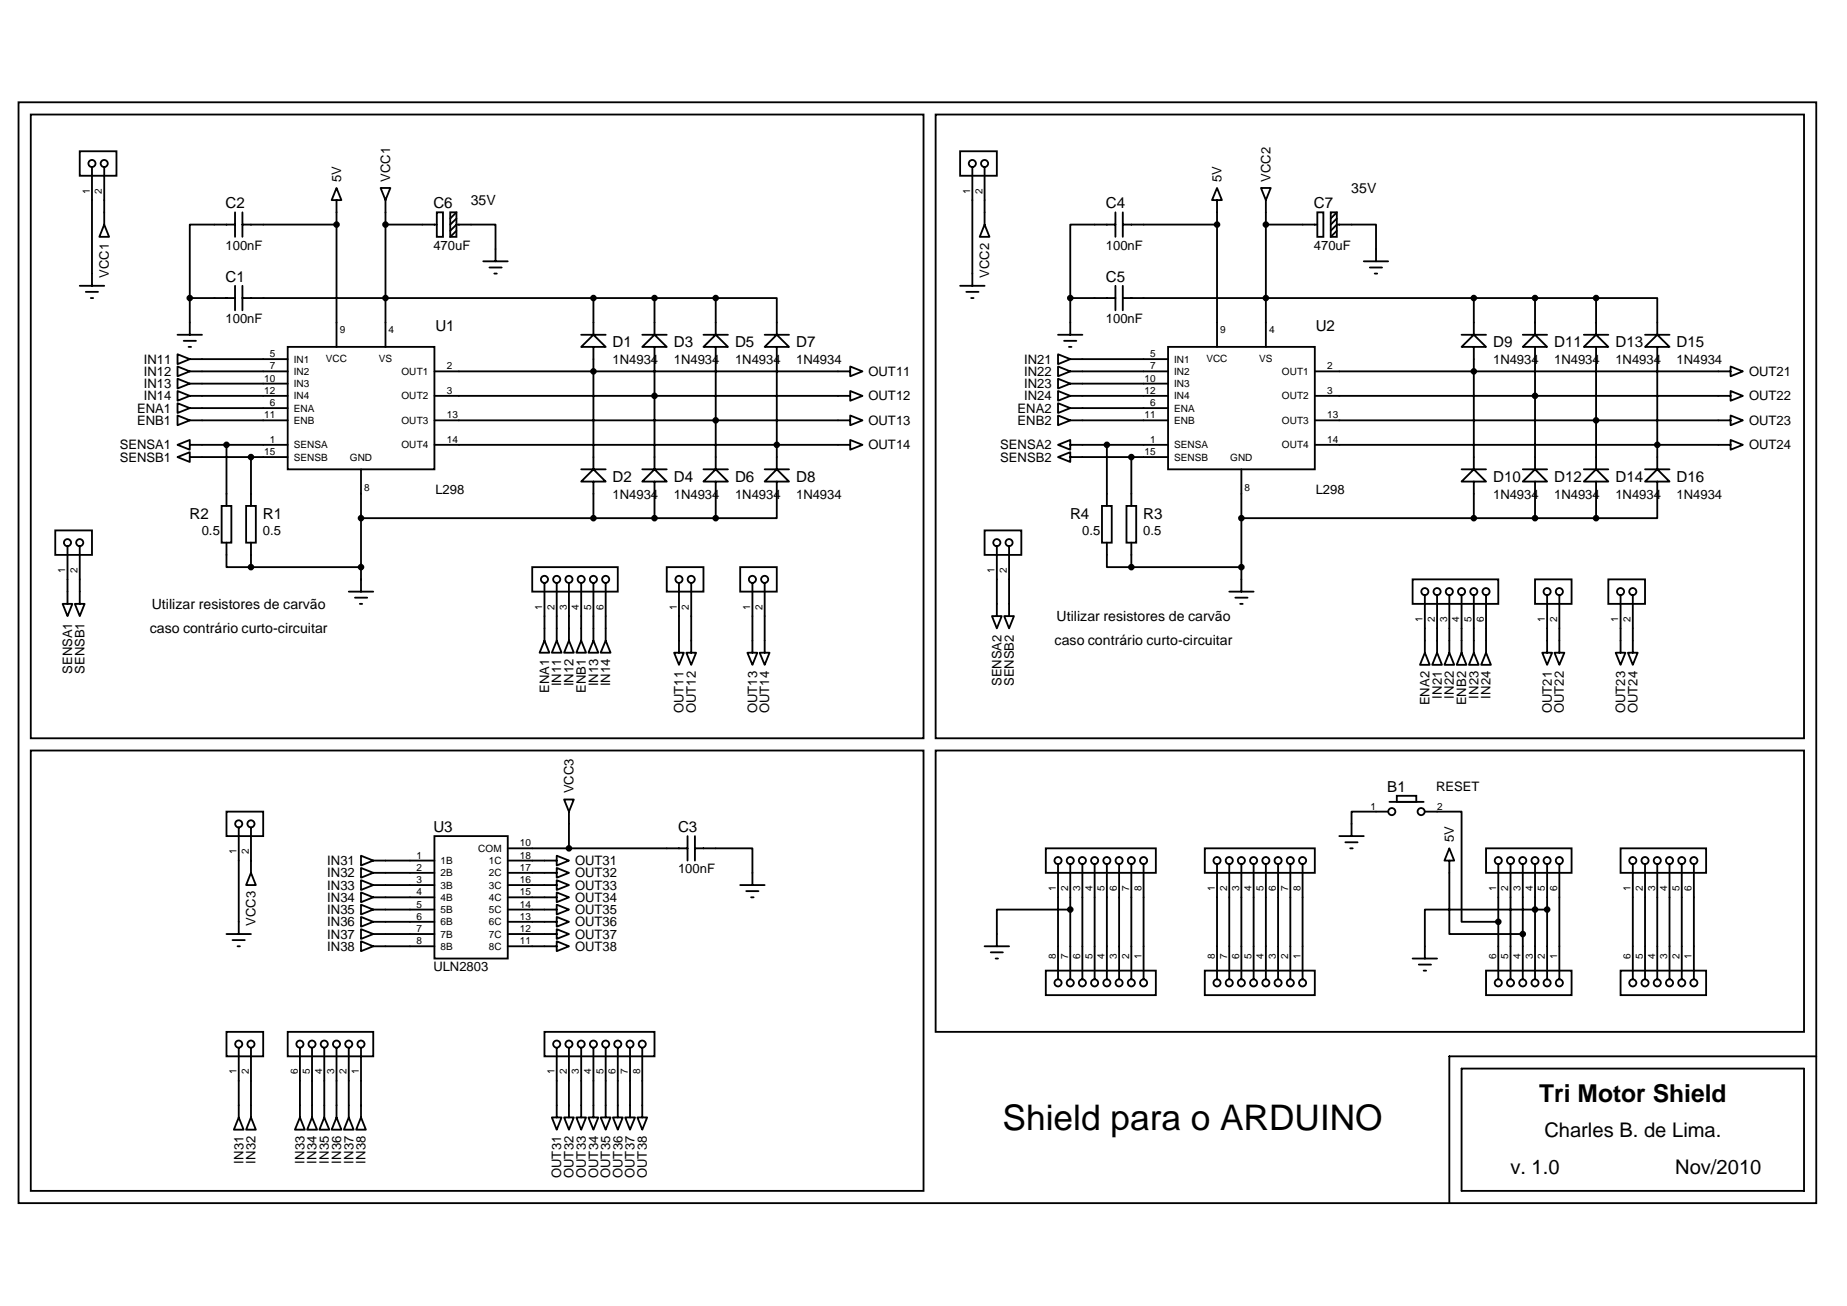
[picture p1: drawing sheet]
<svg xmlns="http://www.w3.org/2000/svg" width="297mm" height="210mm" viewBox="0 0 297 210" stroke-linecap="round" stroke-linejoin="round" font-family="sans-serif">
<g fill="none" stroke="#000" stroke-width=".3">
<path d="M3 16.4h289.1v177h-289.1zM4.9 18.4h143.6v100.3h-143.6zM150.5 18.4h139.6v100.3h-139.6zM12.8 24.3h5.9v4h-5.9zM14.8 26.9v19.1M16.8 36.1l.7 2h-1.5zM16.8 26.9v9.2M37.8 36.1h-7.3v11.8M37.8 34.1v4M39 36.1h15.1M39 34.1v4M54.1 30.2l.8 2h-1.6z"/>
<path d="M54.1 32.2v23.6M61.2 30.2h1.6l-.8 2zM62 32.2v23.6M62 36.1h8.2M70.2 34.1h1v4h-1zM72.4 34.1h1v4h-1zM72.4 37.1l1-1h6.3v5.9M73.4 34.1l-1 1M73.4 35.1l-1 1M73.4 37.1l-1 1M154.4 24.3h5.9v4h-5.9zM156.4 26.9v19.1"/>
<path d="M158.3 36.1l.8 2h-1.5zM158.3 26.9v9.2M179.4 36.1h-7.3v11.8M179.4 34.1v4M180.6 36.1h15.1M180.6 34.1v4M195.7 30.2l.8 2h-1.6zM195.7 32.2v23.6M202.8 30.2h1.6l-.8 2zM203.6 32.2v23.6M203.6 36.1h8.3M211.9 34.1h.9v4h-.9z"/>
<path d="M214 34.1h1v4h-1zM214 37.1l1-1h6.3v5.9M215 34.1l-1 1M215 35.1l-1 1M215 37.1l-1 1M12.8 46h4M13.8 46.9h2M14.6 47.9h.4M28.6 57l1.9 .7-1.9 .8zM28.6 58.9l1.9 .8-1.9 .8zM28.6 53.8h3.9M29.5 54.8h2"/>
<path d="M30.3 55.8h.4M30.5 57.7h15.8M30.5 59.7h15.8M30.5 47.9h7.3M30.5 47.9v5.9M37.8 46v3.9M39 47.9h76.1M39 46v3.9M46.3 55.8h23.6v19.7h-23.6zM69.9 59.7h66.8M77.7 42h4M78.7 43h2"/>
<path d="M79.5 44h.4M93.5 55.8l1.9-2 2 2zM93.5 53.8h3.9M95.4 47.9v5.9M95.4 55.8v19.7M103.3 55.8l2-2 1.9 2zM103.3 53.8h3.9M105.3 47.9v5.9M105.3 55.8v19.7M113.1 55.8l2-2 2 2zM113.1 53.8h4M115.1 47.9h9.8v5.9"/>
<path d="M115.1 47.9v5.9M115.1 55.8v19.7M123 53.8h3.9M124.9 53.8l2 2h-3.9zM124.9 55.8v19.7M136.7 58.9l2 .8-2 .8zM154.4 46h3.9M155.4 46.9h2M156.2 47.9h.4M170.2 57l1.9 .7-1.9 .8zM170.2 58.9l1.9 .8-1.9 .8zM170.2 53.8h3.9"/>
<path d="M171.1 54.8h2M171.9 55.8h.4M172.1 47.9v5.9M172.1 57.7h15.8M172.1 59.7h15.8M172.1 47.9h7.3M179.4 46v3.9M180.6 47.9h76.1M180.6 46v3.9M187.9 55.8h23.6v19.7h-23.6zM211.5 59.7h66.8M219.3 42h3.9"/>
<path d="M220.3 43h2M221.1 44h.4M235.1 55.8l1.9-2 2 2zM235.1 53.8h3.9M237 47.9v5.9M237 55.8v19.7M244.9 55.8l2-2 1.9 2zM244.9 53.8h3.9M246.9 47.9v5.9M246.9 55.8v19.7M254.7 55.8l2-2 2 2zM254.7 53.8h4"/>
<path d="M256.7 47.9h9.8v5.9M256.7 47.9v5.9M256.7 55.8v19.7M264.6 55.8l1.9-2 2 2zM264.6 53.8h3.9M266.5 55.8v19.7M278.3 58.9l2 .8-2 .8zM28.6 64.8l1.9 .8-1.9 .8zM28.6 66.8l1.9 .8-1.9 .8zM28.6 60.9l1.9 .8-1.9 .8zM28.6 62.9l1.9 .7-1.9 .8zM28.6 71.5l1.9-.8v1.6z"/>
<path d="M28.6 73.5l1.9-.8v1.6zM30.5 65.6h15.8M30.5 67.6h15.8M30.5 61.7h15.8M30.5 63.6h15.8M30.5 71.5h15.8M30.5 73.5h15.8M36.4 71.5v9.8M40.4 73.5v7.8M58.1 75.5v19.6M69.9 67.6h66.8M69.9 63.6h66.8"/>
<path d="M69.9 71.5h66.8M93.5 77.4l1.9-1.9 2 1.9zM93.5 75.5h3.9M95.4 77.4v5.9M103.3 77.4l2-1.9 1.9 1.9zM103.3 75.5h3.9M105.3 77.4v5.9M113.1 75.5h4M115.1 75.5l2 1.9h-4zM115.1 77.4v5.9M123 75.5h3.9M124.9 75.5l2 1.9h-3.9z"/>
<path d="M124.9 77.4v5.9h-9.8M136.7 62.9l2 .7-2 .8zM136.7 66.8l2 .8-2 .8zM136.7 70.7l2 .8-2 .8zM170.2 64.8l1.9 .8-1.9 .8zM170.2 66.8l1.9 .8-1.9 .8zM170.2 60.9l1.9 .8-1.9 .8zM170.2 62.9l1.9 .7-1.9 .8zM170.2 71.5l1.9-.8v1.6zM170.2 73.5l1.9-.8v1.6zM172.1 65.6h15.8M172.1 67.6h15.8"/>
<path d="M172.1 61.7h15.8M172.1 63.6h15.8M172.1 71.5h15.8M172.1 73.5h15.8M178 71.5v9.8M181.9 73.5v7.8M199.6 75.5v19.6M211.5 67.6h66.8M211.5 63.6h66.8M211.5 71.5h66.8M235.1 75.5h3.9M237 75.5l2 1.9h-3.9z"/>
<path d="M237 77.4v5.9M244.9 77.4l2-1.9 1.9 1.9zM244.9 75.5h3.9M246.9 77.4v5.9M254.7 75.5h4M256.7 75.5l2 1.9h-4zM256.7 77.4v5.9M264.6 75.5h3.9M266.5 75.5l2 1.9h-3.9zM266.5 77.4v5.9h-9.8M278.3 62.9l2 .7-2 .8zM278.3 66.8l2 .8-2 .8z"/>
<path d="M278.3 70.7l2 .8-2 .8zM8.9 85.3h5.9v3.9h-5.9zM10.1 97.1h1.5l-.7 2zM10.9 87.8v9.3M12 97.1h1.6l-.8 2zM12.8 87.8v9.3M35.6 81.3h1.6v5.9h-1.6zM36.4 87.2v4h4M39.6 81.3h1.5v5.9h-1.5zM40.4 87.2v4M40.4 91.2h17.7M56.1 95.1h3.9"/>
<path d="M57.1 96.1h2M57.9 97.1h.3M58.1 83.3h57M85.6 91.2h13.8v3.9h-13.8zM87.6 93.7v9.3M89.5 93.7v9.3M91.5 93.7v9.3M93.5 93.7v9.3M95.4 93.7v9.3M97.4 93.7v9.3M107.2 91.2h5.9v3.9h-5.9zM109.2 93.7v11.2"/>
<path d="M111.2 93.7v11.2M119 91.2h5.9v3.9h-5.9zM121 93.7v11.2M123 93.7v11.2M158.3 85.3h6v3.9h-6zM159.5 99.1h1.6l-.8 1.9zM160.3 87.8v11.3M161.5 99.1h1.6l-.8 1.9zM162.3 87.8v11.3M177.2 81.3h1.6v5.9h-1.6zM178 87.2v4h3.9M181.2 81.3h1.5v5.9h-1.5z"/>
<path d="M181.9 87.2v4M181.9 91.2h17.7M197.7 95.1h3.9M198.7 96.1h1.9M199.4 97.1h.5M199.6 83.3h57.1M227.2 93.2h13.8v3.9h-13.8zM229.1 95.7v9.2M231.1 95.7v9.2M233.1 95.7v9.2M235.1 95.7v9.2M237 95.7v9.2"/>
<path d="M239 95.7v9.2M246.9 93.2h5.8v3.9h-5.8zM248.8 95.7v9.2M250.8 95.7v9.2M258.7 93.2h5.9v3.9h-5.9zM260.6 95.7v9.2M262.6 95.7v9.2M87.6 103l.7 1.9h-1.5zM89.5 103l.8 1.9h-1.6zM91.5 103l.8 1.9h-1.6zM93.5 103l.8 1.9h-1.6zM95.4 103l.8 1.9h-1.6z"/>
<path d="M97.4 103l.8 1.9h-1.6zM108.4 104.9h1.6l-.8 2zM110.4 104.9h1.5l-.7 2zM120.2 104.9h1.6l-.8 2zM122.2 104.9h1.6l-.8 2zM229.1 104.9l.8 2h-1.5zM231.1 104.9l.8 2h-1.6zM233.1 104.9l.8 2h-1.6zM235.1 104.9l.7 2h-1.5zM237 104.9l.8 2h-1.6zM239 104.9l.8 2h-1.6zM248 104.9h1.6l-.8 2z"/>
<path d="M250 104.9h1.6l-.8 2zM259.8 104.9h1.6l-.8 2zM261.8 104.9h1.6l-.8 2zM4.9 120.7h143.6v70.8h-143.6zM36.4 130.5h5.9v3.9h-5.9zM38.4 133.1v17.1M40.4 138.4h.1M40.4 133.1v7.2M58.1 137.6l1.9 .8-1.9 .7zM58.1 139.6l1.9 .7-1.9 .8zM60 138.4h9.9M69.9 134.4h11.8v19.7h-11.8z"/>
<path d="M81.7 138.4h7.8M81.7 136.4h28.9M89.5 137.6l2 .8-2 .7zM89.5 139.6l2 .7-2 .8zM90.7 128.5h1.6l-.8 2zM91.5 130.5v5.9M110.6 134.4v4M111.8 136.4h9.2v5.9M111.8 134.4v4M150.5 120.7h139.6v45.2h-139.6zM168.2 136.4h17.7v3.9h-17.7zM170.2 139v18.4"/>
<path d="M172.1 139v18.4M174.1 139v18.4M176 139v18.4M178 139v18.4M180 139v18.4M181.9 139v18.4M183.9 139v18.4M193.8 136.4h17.7v3.9h-17.7zM195.7 139v18.4M197.7 139v18.4M199.6 139v18.4M201.6 139v18.4"/>
<path d="M203.6 139v18.4M205.5 139v18.4M207.5 139v18.4M209.5 139v18.4M215.4 134.4h3.9M216.4 135.4h1.9M217.1 136.4h.4M223.2 130.5h-5.8v3.9M223.5 128.9h5.5M224.6 128h3.2v.9h-3.2zM229.1 130.5h6v17.7h5.9M233.1 136.4l.8 2h-1.6z"/>
<path d="M233.1 138.4v11.8h11.8M239 136.4h13.7v3.9h-13.7zM241 139v18.4M242.9 139v18.4M244.9 139v18.4M246.9 139v18.4M248.8 139v18.4M250.8 139v18.4M260.6 136.4h13.8v3.9h-13.8zM262.6 139v18.4M264.6 139v18.4M266.5 139v18.4"/>
<path d="M268.5 139v18.4M270.5 139v18.4M272.4 139v18.4M36.4 150.2h4M37.4 151.2h2M38.2 152.1h.4M40.4 140.3l.7 2h-1.5zM58.1 141.5l1.9 .8-1.9 .8zM58.1 143.5l1.9 .8-1.9 .8zM58.1 145.5l1.9 .7-1.9 .8zM58.1 147.4l1.9 .8-1.9 .8zM58.1 149.4l1.9 .8-1.9 .8z"/>
<path d="M58.1 151.3l1.9 .8-1.9 .8zM60 140.3h9.9M60 142.3h9.9M60 144.3h9.9M60 146.2h9.9M60 148.2h9.9M60 150.2h9.9M60 152.1h9.9M81.7 140.3h7.8M81.7 142.3h7.8M81.7 144.3h7.8M81.7 146.2h7.8"/>
<path d="M81.7 148.2h7.8M81.7 150.2h7.8M81.7 152.1h7.8M89.5 141.5l2 .8-2 .8zM89.5 143.5l2 .8-2 .8zM89.5 145.5l2 .7-2 .8zM89.5 147.4l2 .8-2 .8zM89.5 149.4l2 .8-2 .8zM89.5 151.3l2 .8-2 .8zM119 142.3h4M120 143.3h2M120.8 144.3h.4"/>
<path d="M158.3 152.1h4M159.3 153.1h2M160.1 154.1h.4M168.2 156.1h17.7v3.9h-17.7zM172.1 146.2h-11.8v5.9M193.8 156.1h17.7v3.9h-17.7zM227.2 154.1h3.9M228.2 155.1h1.9M229 156.1h.4M239 156.1h13.7v3.9h-13.7zM248.8 146.2h-19.7v7.9M260.6 156.1h13.8v3.9h-13.8z"/>
<path d="M36.4 165.9h5.9v3.9h-5.9zM38.4 179.7l.8 1.9h-1.6zM38.4 168.5v11.2M40.4 179.7l.7 1.9h-1.5zM40.4 168.5v11.2M46.3 165.9h13.7v3.9h-13.7zM48.2 179.7l.8 1.9h-1.6zM48.2 168.5v11.2M50.2 179.7l.8 1.9h-1.6zM50.2 168.5v11.2M52.2 179.7l.8 1.9h-1.6zM52.2 168.5v11.2"/>
<path d="M54.1 179.7l.8 1.9h-1.6zM54.1 168.5v11.2M56.1 179.7l.8 1.9h-1.6zM56.1 168.5v11.2M58.1 179.7l.7 1.9h-1.5zM58.1 168.5v11.2M87.6 165.9h17.7v3.9h-17.7zM88.7 179.7h1.6l-.8 1.9zM89.5 168.5v11.2M90.7 179.7h1.6l-.8 1.9zM91.5 168.5v11.2M92.7 179.7h1.6l-.8 1.9z"/>
<path d="M93.5 168.5v11.2M94.6 179.7h1.6l-.8 1.9zM95.4 168.5v11.2M96.6 179.7h1.6l-.8 1.9zM97.4 168.5v11.2M98.6 179.7h1.6l-.8 1.9zM99.4 168.5v11.2M100.5 179.7h1.6l-.8 1.9zM101.3 168.5v11.2M102.5 179.7h1.6l-.8 1.9zM103.3 168.5v11.2M235.1 171.8h55v19.7h-55z"/>
<path d="M292.1 169.8h-59v23.6"/>
<circle cx="14.8" cy="26.3" r=".57"/>
<circle cx="16.8" cy="26.3" r=".57"/>
<circle cx="156.4" cy="26.3" r=".57"/>
<circle cx="158.3" cy="26.3" r=".57"/>
<circle cx="10.9" cy="87.2" r=".57"/>
<circle cx="12.8" cy="87.2" r=".57"/>
<circle cx="87.6" cy="93.2" r=".57"/>
<circle cx="89.5" cy="93.2" r=".57"/>
<circle cx="91.5" cy="93.2" r=".57"/>
<circle cx="93.5" cy="93.2" r=".57"/>
<circle cx="95.4" cy="93.2" r=".57"/>
<circle cx="97.4" cy="93.2" r=".57"/>
<circle cx="109.2" cy="93.2" r=".57"/>
<circle cx="111.2" cy="93.2" r=".57"/>
<circle cx="121" cy="93.2" r=".57"/>
<circle cx="123" cy="93.2" r=".57"/>
<circle cx="160.3" cy="87.2" r=".57"/>
<circle cx="162.3" cy="87.2" r=".57"/>
<circle cx="229.1" cy="95.1" r=".57"/>
<circle cx="231.1" cy="95.1" r=".57"/>
<circle cx="233.1" cy="95.1" r=".57"/>
<circle cx="235.1" cy="95.1" r=".57"/>
<circle cx="237" cy="95.1" r=".57"/>
<circle cx="239" cy="95.1" r=".57"/>
<circle cx="248.8" cy="95.1" r=".57"/>
<circle cx="250.8" cy="95.1" r=".57"/>
<circle cx="260.6" cy="95.1" r=".57"/>
<circle cx="262.6" cy="95.1" r=".57"/>
<circle cx="38.4" cy="132.5" r=".57"/>
<circle cx="40.4" cy="132.5" r=".57"/>
<circle cx="170.2" cy="138.4" r=".57"/>
<circle cx="172.1" cy="138.4" r=".57"/>
<circle cx="174.1" cy="138.4" r=".57"/>
<circle cx="176" cy="138.4" r=".57"/>
<circle cx="178" cy="138.4" r=".57"/>
<circle cx="180" cy="138.4" r=".57"/>
<circle cx="181.9" cy="138.4" r=".57"/>
<circle cx="183.9" cy="138.4" r=".57"/>
<circle cx="195.7" cy="138.4" r=".57"/>
<circle cx="197.7" cy="138.4" r=".57"/>
<circle cx="199.6" cy="138.4" r=".57"/>
<circle cx="201.6" cy="138.4" r=".57"/>
<circle cx="203.6" cy="138.4" r=".57"/>
<circle cx="205.5" cy="138.4" r=".57"/>
<circle cx="207.5" cy="138.4" r=".57"/>
<circle cx="209.5" cy="138.4" r=".57"/>
<circle cx="223.8" cy="130.5" r=".57"/>
<circle cx="228.6" cy="130.5" r=".57"/>
<circle cx="241" cy="138.4" r=".57"/>
<circle cx="242.9" cy="138.4" r=".57"/>
<circle cx="244.9" cy="138.4" r=".57"/>
<circle cx="246.9" cy="138.4" r=".57"/>
<circle cx="248.8" cy="138.4" r=".57"/>
<circle cx="250.8" cy="138.4" r=".57"/>
<circle cx="262.6" cy="138.4" r=".57"/>
<circle cx="264.6" cy="138.4" r=".57"/>
<circle cx="266.5" cy="138.4" r=".57"/>
<circle cx="268.5" cy="138.4" r=".57"/>
<circle cx="270.5" cy="138.4" r=".57"/>
<circle cx="272.4" cy="138.4" r=".57"/>
<circle cx="170.2" cy="158" r=".57"/>
<circle cx="172.1" cy="158" r=".57"/>
<circle cx="174.1" cy="158" r=".57"/>
<circle cx="176" cy="158" r=".57"/>
<circle cx="178" cy="158" r=".57"/>
<circle cx="180" cy="158" r=".57"/>
<circle cx="181.9" cy="158" r=".57"/>
<circle cx="183.9" cy="158" r=".57"/>
<circle cx="195.7" cy="158" r=".57"/>
<circle cx="197.7" cy="158" r=".57"/>
<circle cx="199.6" cy="158" r=".57"/>
<circle cx="201.6" cy="158" r=".57"/>
<circle cx="203.6" cy="158" r=".57"/>
<circle cx="205.5" cy="158" r=".57"/>
<circle cx="207.5" cy="158" r=".57"/>
<circle cx="209.5" cy="158" r=".57"/>
<circle cx="241" cy="158" r=".57"/>
<circle cx="242.9" cy="158" r=".57"/>
<circle cx="244.9" cy="158" r=".57"/>
<circle cx="246.9" cy="158" r=".57"/>
<circle cx="248.8" cy="158" r=".57"/>
<circle cx="250.8" cy="158" r=".57"/>
<circle cx="262.6" cy="158" r=".57"/>
<circle cx="264.6" cy="158" r=".57"/>
<circle cx="266.5" cy="158" r=".57"/>
<circle cx="268.5" cy="158" r=".57"/>
<circle cx="270.5" cy="158" r=".57"/>
<circle cx="272.4" cy="158" r=".57"/>
<circle cx="38.4" cy="167.9" r=".57"/>
<circle cx="40.4" cy="167.9" r=".57"/>
<circle cx="48.2" cy="167.9" r=".57"/>
<circle cx="50.2" cy="167.9" r=".57"/>
<circle cx="52.2" cy="167.9" r=".57"/>
<circle cx="54.1" cy="167.9" r=".57"/>
<circle cx="56.1" cy="167.9" r=".57"/>
<circle cx="58.1" cy="167.9" r=".57"/>
<circle cx="89.5" cy="167.9" r=".57"/>
<circle cx="91.5" cy="167.9" r=".57"/>
<circle cx="93.5" cy="167.9" r=".57"/>
<circle cx="95.4" cy="167.9" r=".57"/>
<circle cx="97.4" cy="167.9" r=".57"/>
<circle cx="99.4" cy="167.9" r=".57"/>
<circle cx="101.3" cy="167.9" r=".57"/>
<circle cx="103.3" cy="167.9" r=".57"/>
</g>
<g fill="#000" stroke="#000" stroke-width=".3">
<circle cx="54.1" cy="36.1" r=".38"/>
<circle cx="62" cy="36.1" r=".38"/>
<circle cx="195.7" cy="36.1" r=".38"/>
<circle cx="203.6" cy="36.1" r=".38"/>
<circle cx="30.5" cy="47.9" r=".38"/>
<circle cx="62" cy="47.9" r=".38"/>
<circle cx="95.4" cy="59.7" r=".38"/>
<circle cx="95.4" cy="47.9" r=".38"/>
<circle cx="105.3" cy="47.9" r=".38"/>
<circle cx="115.1" cy="47.9" r=".38"/>
<circle cx="172.1" cy="47.9" r=".38"/>
<circle cx="203.6" cy="47.9" r=".38"/>
<circle cx="237" cy="59.7" r=".38"/>
<circle cx="237" cy="47.9" r=".38"/>
<circle cx="246.9" cy="47.9" r=".38"/>
<circle cx="256.7" cy="47.9" r=".38"/>
<circle cx="36.4" cy="71.5" r=".38"/>
<circle cx="40.4" cy="73.5" r=".38"/>
<circle cx="105.3" cy="63.6" r=".38"/>
<circle cx="115.1" cy="67.6" r=".38"/>
<circle cx="124.9" cy="71.5" r=".38"/>
<circle cx="178" cy="71.5" r=".38"/>
<circle cx="181.9" cy="73.5" r=".38"/>
<circle cx="246.9" cy="63.6" r=".38"/>
<circle cx="256.7" cy="67.6" r=".38"/>
<circle cx="266.5" cy="71.5" r=".38"/>
<circle cx="40.4" cy="91.2" r=".38"/>
<circle cx="58.1" cy="83.3" r=".38"/>
<circle cx="58.1" cy="91.2" r=".38"/>
<circle cx="95.4" cy="83.3" r=".38"/>
<circle cx="105.3" cy="83.3" r=".38"/>
<circle cx="115.1" cy="83.3" r=".38"/>
<circle cx="181.9" cy="91.2" r=".38"/>
<circle cx="199.6" cy="83.3" r=".38"/>
<circle cx="199.6" cy="91.2" r=".38"/>
<circle cx="237" cy="83.3" r=".38"/>
<circle cx="246.9" cy="83.3" r=".38"/>
<circle cx="256.7" cy="83.3" r=".38"/>
<circle cx="91.5" cy="136.4" r=".38"/>
<circle cx="172.1" cy="146.2" r=".38"/>
<circle cx="241" cy="148.2" r=".38"/>
<circle cx="244.9" cy="150.2" r=".38"/>
<circle cx="246.9" cy="146.2" r=".38"/>
<circle cx="248.8" cy="146.2" r=".38"/>
</g>
<text font-size="5.7" x="161.2" y="181.6">Shield para o ARDUINO</text>
<text font-size="4" x="247.5" y="177.2">Tri Motor Shield</text>
<g font-size="3.2">
<text x="248.4" y="182.8">Charles B. de Lima.</text>
<text x="242.9" y="188.7">v. 1.0</text>
<text x="269.4" y="188.7">Nov/2010</text>
</g>
<g font-size="2.4">
<text x="36.3" y="33.5">C2</text>
<text x="69.7" y="33.5">C6</text>
<text x="177.9" y="33.5">C4</text>
<text x="211.3" y="33.5">C7</text>
<text x="36.3" y="45.3">C1</text>
<text x="177.9" y="45.3">C5</text>
<text x="70" y="53.1">U1</text>
<text x="211.6" y="53.1">U2</text>
<text x="98.5" y="55.9">D1</text>
<text x="108.4" y="55.9">D3</text>
<text x="118.2" y="55.9">D5</text>
<text x="128" y="55.9">D7</text>
<text x="240.1" y="55.9">D9</text>
<text x="250" y="55.9">D11</text>
<text x="259.8" y="55.9">D13</text>
<text x="269.6" y="55.9">D15</text>
<text x="98.5" y="77.5">D2</text>
<text x="108.4" y="77.5">D4</text>
<text x="118.2" y="77.5">D6</text>
<text x="128" y="77.5">D8</text>
<text x="240.1" y="77.5">D10</text>
<text x="250" y="77.5">D12</text>
<text x="259.8" y="77.5">D14</text>
<text x="269.6" y="77.5">D16</text>
<text x="30.5" y="83.4">R2</text>
<text x="42.3" y="83.4">R1</text>
<text x="172.1" y="83.4">R4</text>
<text x="183.9" y="83.4">R3</text>
<text x="223.1" y="127.3">B1</text>
<text x="69.7" y="133.8">U3</text>
<text x="109" y="133.8">C3</text>
</g>
<g font-size="2.3">
<text x="75.7" y="33">35V</text>
<text x="217.3" y="31">35V</text>
<text x="24.1" y="101.8">caso contrário curto-circuitar</text>
<text x="24.4" y="97.9">Utilizar resistores de carvão</text>
<text x="169.9" y="99.8">Utilizar resistores de carvão</text>
<text x="169.6" y="103.8">caso contrário curto-circuitar</text>
</g>
<g font-size="2.1">
<text x="54.9" y="29.2" transform="rotate(-90 54.9 29.2)">5V</text>
<text x="62.7" y="29.2" transform="rotate(-90 62.7 29.2)">VCC1</text>
<text x="196.5" y="29.2" transform="rotate(-90 196.5 29.2)">5V</text>
<text x="204.3" y="29.2" transform="rotate(-90 204.3 29.2)">VCC2</text>
<text x="36.3" y="40.2">100nF</text>
<text x="69.7" y="40.2">470uF</text>
<text x="177.9" y="40.2">100nF</text>
<text x="211.3" y="40.2">470uF</text>
<text x="17.5" y="44.7" transform="rotate(-90 17.5 44.7)">VCC1</text>
<text x="159.1" y="44.7" transform="rotate(-90 159.1 44.7)">VCC2</text>
<text x="36.3" y="51.9">100nF</text>
<text x="177.9" y="51.9">100nF</text>
<text x="23.1" y="58.5">IN11</text>
<text x="98.5" y="58.5">1N4934</text>
<text x="108.4" y="58.5">1N4934</text>
<text x="118.2" y="58.5">1N4934</text>
<text x="128" y="58.5">1N4934</text>
<text x="164.7" y="58.5">IN21</text>
<text x="240.1" y="58.5">1N4934</text>
<text x="250" y="58.5">1N4934</text>
<text x="259.8" y="58.5">1N4934</text>
<text x="269.6" y="58.5">1N4934</text>
<text x="23.1" y="60.4">IN12</text>
<text x="23.1" y="62.4">IN13</text>
<text x="23.1" y="64.4">IN14</text>
<text x="139.7" y="60.4">OUT11</text>
<text x="139.7" y="64.4">OUT12</text>
<text x="164.7" y="60.4">IN22</text>
<text x="164.7" y="62.4">IN23</text>
<text x="164.7" y="64.4">IN24</text>
<text x="281.3" y="60.4">OUT21</text>
<text x="281.3" y="64.4">OUT22</text>
<text x="22.1" y="66.3">ENA1</text>
<text x="22.1" y="68.3">ENB1</text>
<text x="139.7" y="68.3">OUT13</text>
<text x="163.7" y="66.3">ENA2</text>
<text x="163.7" y="68.3">ENB2</text>
<text x="281.3" y="68.3">OUT23</text>
<text x="19.3" y="72.2">SENSA1</text>
<text x="19.3" y="74.2">SENSB1</text>
<text x="139.7" y="72.2">OUT14</text>
<text x="160.9" y="72.2">SENSA2</text>
<text x="160.9" y="74.2">SENSB2</text>
<text x="281.3" y="72.2">OUT24</text>
<text x="70" y="79.5">L298</text>
<text x="98.5" y="80.2">1N4934</text>
<text x="108.4" y="80.2">1N4934</text>
<text x="118.2" y="80.2">1N4934</text>
<text x="128" y="80.2">1N4934</text>
<text x="211.6" y="79.5">L298</text>
<text x="240.1" y="80.2">1N4934</text>
<text x="250" y="80.2">1N4934</text>
<text x="259.8" y="80.2">1N4934</text>
<text x="269.6" y="80.2">1N4934</text>
<text x="32.4" y="86">0.5</text>
<text x="42.3" y="86">0.5</text>
<text x="174.1" y="86">0.5</text>
<text x="183.9" y="86">0.5</text>
<text x="11.6" y="108.3" transform="rotate(-90 11.6 108.3)">SENSA1</text>
<text x="13.6" y="108.3" transform="rotate(-90 13.6 108.3)">SENSB1</text>
<text x="88.3" y="111.4" transform="rotate(-90 88.3 111.4)">ENA1</text>
<text x="90.3" y="110.4" transform="rotate(-90 90.3 110.4)">IN11</text>
<text x="92.2" y="110.4" transform="rotate(-90 92.2 110.4)">IN12</text>
<text x="94.2" y="111.4" transform="rotate(-90 94.2 111.4)">ENB1</text>
<text x="96.2" y="110.4" transform="rotate(-90 96.2 110.4)">IN13</text>
<text x="98.1" y="110.4" transform="rotate(-90 98.1 110.4)">IN14</text>
<text x="161.1" y="110.3" transform="rotate(-90 161.1 110.3)">SENSA2</text>
<text x="163" y="110.3" transform="rotate(-90 163 110.3)">SENSB2</text>
<text x="229.9" y="113.4" transform="rotate(-90 229.9 113.4)">ENA2</text>
<text x="231.9" y="112.3" transform="rotate(-90 231.9 112.3)">IN21</text>
<text x="233.8" y="112.3" transform="rotate(-90 233.8 112.3)">IN22</text>
<text x="235.8" y="113.4" transform="rotate(-90 235.8 113.4)">ENB2</text>
<text x="237.8" y="112.3" transform="rotate(-90 237.8 112.3)">IN23</text>
<text x="239.7" y="112.3" transform="rotate(-90 239.7 112.3)">IN24</text>
<text x="109.9" y="114.7" transform="rotate(-90 109.9 114.7)">OUT11</text>
<text x="111.9" y="114.7" transform="rotate(-90 111.9 114.7)">OUT12</text>
<text x="121.7" y="114.7" transform="rotate(-90 121.7 114.7)">OUT13</text>
<text x="123.7" y="114.7" transform="rotate(-90 123.7 114.7)">OUT14</text>
<text x="249.6" y="114.7" transform="rotate(-90 249.6 114.7)">OUT21</text>
<text x="251.5" y="114.7" transform="rotate(-90 251.5 114.7)">OUT22</text>
<text x="261.4" y="114.7" transform="rotate(-90 261.4 114.7)">OUT23</text>
<text x="263.3" y="114.7" transform="rotate(-90 263.3 114.7)">OUT24</text>
<text x="92.2" y="127.6" transform="rotate(-90 92.2 127.6)">VCC3</text>
<text x="231" y="127.3">RESET</text>
<text x="233.8" y="135.4" transform="rotate(-90 233.8 135.4)">5V</text>
<text x="52.6" y="139.1">IN31</text>
<text x="52.6" y="141.1">IN32</text>
<text x="52.6" y="143">IN33</text>
<text x="92.5" y="139.1">OUT31</text>
<text x="92.5" y="141.1">OUT32</text>
<text x="92.5" y="143">OUT33</text>
<text x="109" y="140.4">100nF</text>
<text x="41.1" y="148.9" transform="rotate(-90 41.1 148.9)">VCC3</text>
<text x="52.6" y="145">IN34</text>
<text x="52.6" y="147">IN35</text>
<text x="52.6" y="148.9">IN36</text>
<text x="92.5" y="145">OUT34</text>
<text x="92.5" y="147">OUT35</text>
<text x="92.5" y="148.9">OUT36</text>
<text x="52.6" y="150.9">IN37</text>
<text x="52.6" y="152.9">IN38</text>
<text x="92.5" y="150.9">OUT37</text>
<text x="92.5" y="152.9">OUT38</text>
<text x="69.7" y="156.2">ULN2803</text>
<text x="39.1" y="187.1" transform="rotate(-90 39.1 187.1)">IN31</text>
<text x="41.1" y="187.1" transform="rotate(-90 41.1 187.1)">IN32</text>
<text x="49" y="187.1" transform="rotate(-90 49 187.1)">IN33</text>
<text x="50.9" y="187.1" transform="rotate(-90 50.9 187.1)">IN34</text>
<text x="52.9" y="187.1" transform="rotate(-90 52.9 187.1)">IN35</text>
<text x="54.9" y="187.1" transform="rotate(-90 54.9 187.1)">IN36</text>
<text x="56.8" y="187.1" transform="rotate(-90 56.8 187.1)">IN37</text>
<text x="58.8" y="187.1" transform="rotate(-90 58.8 187.1)">IN38</text>
<text x="90.3" y="189.4" transform="rotate(-90 90.3 189.4)">OUT31</text>
<text x="92.2" y="189.4" transform="rotate(-90 92.2 189.4)">OUT32</text>
<text x="94.2" y="189.4" transform="rotate(-90 94.2 189.4)">OUT33</text>
<text x="96.2" y="189.4" transform="rotate(-90 96.2 189.4)">OUT34</text>
<text x="98.1" y="189.4" transform="rotate(-90 98.1 189.4)">OUT35</text>
<text x="100.1" y="189.4" transform="rotate(-90 100.1 189.4)">OUT36</text>
<text x="102.1" y="189.4" transform="rotate(-90 102.1 189.4)">OUT37</text>
<text x="104" y="189.4" transform="rotate(-90 104 189.4)">OUT38</text>
</g>
<g font-size="1.6">
<text x="14.4" y="31.1" transform="rotate(-90 14.4 31.1)">1</text>
<text x="16.4" y="31.1" transform="rotate(-90 16.4 31.1)">2</text>
<text x="156" y="31.1" transform="rotate(-90 156 31.1)">1</text>
<text x="158" y="31.1" transform="rotate(-90 158 31.1)">2</text>
<text x="54.6" y="53.5">9</text>
<text x="62.5" y="53.5">4</text>
<text x="196.2" y="53.5">9</text>
<text x="204.1" y="53.5">4</text>
<text x="43.4" y="57.4">5</text>
<text x="43.4" y="59.4">7</text>
<text x="47.2" y="58.3">IN1</text>
<text x="52.4" y="58.3">VCC</text>
<text x="60.9" y="58.3">VS</text>
<text x="71.8" y="59.4">2</text>
<text x="185" y="57.4">5</text>
<text x="185" y="59.4">7</text>
<text x="188.8" y="58.3">IN1</text>
<text x="194" y="58.3">VCC</text>
<text x="202.5" y="58.3">VS</text>
<text x="213.4" y="59.4">2</text>
<text x="42.5" y="61.4">10</text>
<text x="42.5" y="63.3">12</text>
<text x="43.4" y="65.3">6</text>
<text x="47.2" y="60.3">IN2</text>
<text x="47.2" y="62.3">IN3</text>
<text x="47.2" y="64.2">IN4</text>
<text x="64.6" y="60.3">OUT1</text>
<text x="64.6" y="64.2">OUT2</text>
<text x="71.8" y="63.3">3</text>
<text x="184.1" y="61.4">10</text>
<text x="184.1" y="63.3">12</text>
<text x="185" y="65.3">6</text>
<text x="188.8" y="60.3">IN2</text>
<text x="188.8" y="62.3">IN3</text>
<text x="188.8" y="64.2">IN4</text>
<text x="206.1" y="60.3">OUT1</text>
<text x="206.1" y="64.2">OUT2</text>
<text x="213.4" y="63.3">3</text>
<text x="42.5" y="67.3">11</text>
<text x="43.4" y="71.2">1</text>
<text x="47.2" y="66.2">ENA</text>
<text x="47.2" y="68.2">ENB</text>
<text x="64.6" y="68.2">OUT3</text>
<text x="71.8" y="67.3">13</text>
<text x="71.8" y="71.2">14</text>
<text x="184.1" y="67.3">11</text>
<text x="185" y="71.2">1</text>
<text x="188.8" y="66.2">ENA</text>
<text x="188.8" y="68.2">ENB</text>
<text x="206.1" y="68.2">OUT3</text>
<text x="213.4" y="67.3">13</text>
<text x="213.4" y="71.2">14</text>
<text x="42.5" y="73.2">15</text>
<text x="47.2" y="72.1">SENSA</text>
<text x="47.2" y="74.1">SENSB</text>
<text x="56.3" y="74.1">GND</text>
<text x="64.6" y="72.1">OUT4</text>
<text x="184.1" y="73.2">15</text>
<text x="188.8" y="72.1">SENSA</text>
<text x="188.8" y="74.1">SENSB</text>
<text x="197.8" y="74.1">GND</text>
<text x="206.1" y="72.1">OUT4</text>
<text x="58.5" y="78.9">8</text>
<text x="200.1" y="78.9">8</text>
<text x="10.5" y="92.1" transform="rotate(-90 10.5 92.1)">1</text>
<text x="12.5" y="92.1" transform="rotate(-90 12.5 92.1)">2</text>
<text x="160" y="92.1" transform="rotate(-90 160 92.1)">1</text>
<text x="161.9" y="92.1" transform="rotate(-90 161.9 92.1)">2</text>
<text x="87.2" y="98" transform="rotate(-90 87.2 98)">1</text>
<text x="89.2" y="98" transform="rotate(-90 89.2 98)">2</text>
<text x="91.1" y="98" transform="rotate(-90 91.1 98)">3</text>
<text x="93.1" y="98" transform="rotate(-90 93.1 98)">4</text>
<text x="95.1" y="98" transform="rotate(-90 95.1 98)">5</text>
<text x="97" y="98" transform="rotate(-90 97 98)">6</text>
<text x="108.8" y="98" transform="rotate(-90 108.8 98)">1</text>
<text x="110.8" y="98" transform="rotate(-90 110.8 98)">2</text>
<text x="120.6" y="98" transform="rotate(-90 120.6 98)">1</text>
<text x="122.6" y="98" transform="rotate(-90 122.6 98)">2</text>
<text x="228.8" y="100" transform="rotate(-90 228.8 100)">1</text>
<text x="230.8" y="100" transform="rotate(-90 230.8 100)">2</text>
<text x="232.7" y="100" transform="rotate(-90 232.7 100)">3</text>
<text x="234.7" y="100" transform="rotate(-90 234.7 100)">4</text>
<text x="236.7" y="100" transform="rotate(-90 236.7 100)">5</text>
<text x="238.6" y="100" transform="rotate(-90 238.6 100)">6</text>
<text x="248.5" y="100" transform="rotate(-90 248.5 100)">1</text>
<text x="250.4" y="100" transform="rotate(-90 250.4 100)">2</text>
<text x="260.3" y="100" transform="rotate(-90 260.3 100)">1</text>
<text x="262.2" y="100" transform="rotate(-90 262.2 100)">2</text>
<text x="220.4" y="130.2">1</text>
<text x="231.1" y="130.2">2</text>
<text x="38" y="137.3" transform="rotate(-90 38 137.3)">1</text>
<text x="40" y="137.3" transform="rotate(-90 40 137.3)">2</text>
<text x="76.9" y="137">COM</text>
<text x="83.6" y="136.1">10</text>
<text x="67" y="138">1</text>
<text x="67" y="140">2</text>
<text x="67" y="142">3</text>
<text x="67" y="144">4</text>
<text x="70.8" y="138.9">1B</text>
<text x="70.8" y="140.9">2B</text>
<text x="70.8" y="142.9">3B</text>
<text x="78.6" y="138.9">1C</text>
<text x="78.6" y="140.9">2C</text>
<text x="78.6" y="142.9">3C</text>
<text x="83.6" y="138">18</text>
<text x="83.6" y="140">17</text>
<text x="83.6" y="142">16</text>
<text x="83.6" y="144">15</text>
<text x="169.8" y="143.2" transform="rotate(-90 169.8 143.2)">1</text>
<text x="171.8" y="143.2" transform="rotate(-90 171.8 143.2)">2</text>
<text x="173.7" y="143.2" transform="rotate(-90 173.7 143.2)">3</text>
<text x="175.7" y="143.2" transform="rotate(-90 175.7 143.2)">4</text>
<text x="177.6" y="143.2" transform="rotate(-90 177.6 143.2)">5</text>
<text x="179.6" y="143.2" transform="rotate(-90 179.6 143.2)">6</text>
<text x="181.6" y="143.2" transform="rotate(-90 181.6 143.2)">7</text>
<text x="183.6" y="143.2" transform="rotate(-90 183.6 143.2)">8</text>
<text x="195.4" y="143.2" transform="rotate(-90 195.4 143.2)">1</text>
<text x="197.3" y="143.2" transform="rotate(-90 197.3 143.2)">2</text>
<text x="199.3" y="143.2" transform="rotate(-90 199.3 143.2)">3</text>
<text x="201.2" y="143.2" transform="rotate(-90 201.2 143.2)">4</text>
<text x="203.2" y="143.2" transform="rotate(-90 203.2 143.2)">5</text>
<text x="205.2" y="143.2" transform="rotate(-90 205.2 143.2)">6</text>
<text x="207.2" y="143.2" transform="rotate(-90 207.2 143.2)">7</text>
<text x="209.1" y="143.2" transform="rotate(-90 209.1 143.2)">8</text>
<text x="240.6" y="143.2" transform="rotate(-90 240.6 143.2)">1</text>
<text x="242.6" y="143.2" transform="rotate(-90 242.6 143.2)">2</text>
<text x="244.5" y="143.2" transform="rotate(-90 244.5 143.2)">3</text>
<text x="246.5" y="143.2" transform="rotate(-90 246.5 143.2)">4</text>
<text x="248.5" y="143.2" transform="rotate(-90 248.5 143.2)">5</text>
<text x="250.4" y="143.2" transform="rotate(-90 250.4 143.2)">6</text>
<text x="262.2" y="143.2" transform="rotate(-90 262.2 143.2)">1</text>
<text x="264.2" y="143.2" transform="rotate(-90 264.2 143.2)">2</text>
<text x="266.2" y="143.2" transform="rotate(-90 266.2 143.2)">3</text>
<text x="268.1" y="143.2" transform="rotate(-90 268.1 143.2)">4</text>
<text x="270.1" y="143.2" transform="rotate(-90 270.1 143.2)">5</text>
<text x="272.1" y="143.2" transform="rotate(-90 272.1 143.2)">6</text>
<text x="67" y="145.9">5</text>
<text x="67" y="147.9">6</text>
<text x="67" y="149.9">7</text>
<text x="70.8" y="144.8">4B</text>
<text x="70.8" y="146.8">5B</text>
<text x="70.8" y="148.8">6B</text>
<text x="78.6" y="144.8">4C</text>
<text x="78.6" y="146.8">5C</text>
<text x="78.6" y="148.8">6C</text>
<text x="83.6" y="145.9">14</text>
<text x="83.6" y="147.9">13</text>
<text x="83.6" y="149.9">12</text>
<text x="67" y="151.8">8</text>
<text x="70.8" y="150.7">7B</text>
<text x="70.8" y="152.7">8B</text>
<text x="78.6" y="150.7">7C</text>
<text x="78.6" y="152.7">8C</text>
<text x="83.6" y="151.8">11</text>
<text x="169.8" y="154.1" transform="rotate(-90 169.8 154.1)">8</text>
<text x="171.8" y="154.1" transform="rotate(-90 171.8 154.1)">7</text>
<text x="173.7" y="154.1" transform="rotate(-90 173.7 154.1)">6</text>
<text x="175.7" y="154.1" transform="rotate(-90 175.7 154.1)">5</text>
<text x="177.6" y="154.1" transform="rotate(-90 177.6 154.1)">4</text>
<text x="179.6" y="154.1" transform="rotate(-90 179.6 154.1)">3</text>
<text x="181.6" y="154.1" transform="rotate(-90 181.6 154.1)">2</text>
<text x="183.6" y="154.1" transform="rotate(-90 183.6 154.1)">1</text>
<text x="195.4" y="154.1" transform="rotate(-90 195.4 154.1)">8</text>
<text x="197.3" y="154.1" transform="rotate(-90 197.3 154.1)">7</text>
<text x="199.3" y="154.1" transform="rotate(-90 199.3 154.1)">6</text>
<text x="201.2" y="154.1" transform="rotate(-90 201.2 154.1)">5</text>
<text x="203.2" y="154.1" transform="rotate(-90 203.2 154.1)">4</text>
<text x="205.2" y="154.1" transform="rotate(-90 205.2 154.1)">3</text>
<text x="207.2" y="154.1" transform="rotate(-90 207.2 154.1)">2</text>
<text x="209.1" y="154.1" transform="rotate(-90 209.1 154.1)">1</text>
<text x="240.6" y="154.1" transform="rotate(-90 240.6 154.1)">6</text>
<text x="242.6" y="154.1" transform="rotate(-90 242.6 154.1)">5</text>
<text x="244.5" y="154.1" transform="rotate(-90 244.5 154.1)">4</text>
<text x="246.5" y="154.1" transform="rotate(-90 246.5 154.1)">3</text>
<text x="248.5" y="154.1" transform="rotate(-90 248.5 154.1)">2</text>
<text x="250.4" y="154.1" transform="rotate(-90 250.4 154.1)">1</text>
<text x="262.2" y="154.1" transform="rotate(-90 262.2 154.1)">6</text>
<text x="264.2" y="154.1" transform="rotate(-90 264.2 154.1)">5</text>
<text x="266.2" y="154.1" transform="rotate(-90 266.2 154.1)">4</text>
<text x="268.1" y="154.1" transform="rotate(-90 268.1 154.1)">3</text>
<text x="270.1" y="154.1" transform="rotate(-90 270.1 154.1)">2</text>
<text x="272.1" y="154.1" transform="rotate(-90 272.1 154.1)">1</text>
<text x="38" y="172.7" transform="rotate(-90 38 172.7)">1</text>
<text x="40" y="172.7" transform="rotate(-90 40 172.7)">2</text>
<text x="47.9" y="172.7" transform="rotate(-90 47.9 172.7)">6</text>
<text x="49.8" y="172.7" transform="rotate(-90 49.8 172.7)">5</text>
<text x="51.8" y="172.7" transform="rotate(-90 51.8 172.7)">4</text>
<text x="53.8" y="172.7" transform="rotate(-90 53.8 172.7)">3</text>
<text x="55.7" y="172.7" transform="rotate(-90 55.7 172.7)">2</text>
<text x="57.7" y="172.7" transform="rotate(-90 57.7 172.7)">1</text>
<text x="89.2" y="172.7" transform="rotate(-90 89.2 172.7)">1</text>
<text x="91.1" y="172.7" transform="rotate(-90 91.1 172.7)">2</text>
<text x="93.1" y="172.7" transform="rotate(-90 93.1 172.7)">3</text>
<text x="95.1" y="172.7" transform="rotate(-90 95.1 172.7)">4</text>
<text x="97" y="172.7" transform="rotate(-90 97 172.7)">5</text>
<text x="99" y="172.7" transform="rotate(-90 99 172.7)">6</text>
<text x="101" y="172.7" transform="rotate(-90 101 172.7)">7</text>
<text x="102.9" y="172.7" transform="rotate(-90 102.9 172.7)">8</text>
</g>
</svg>
